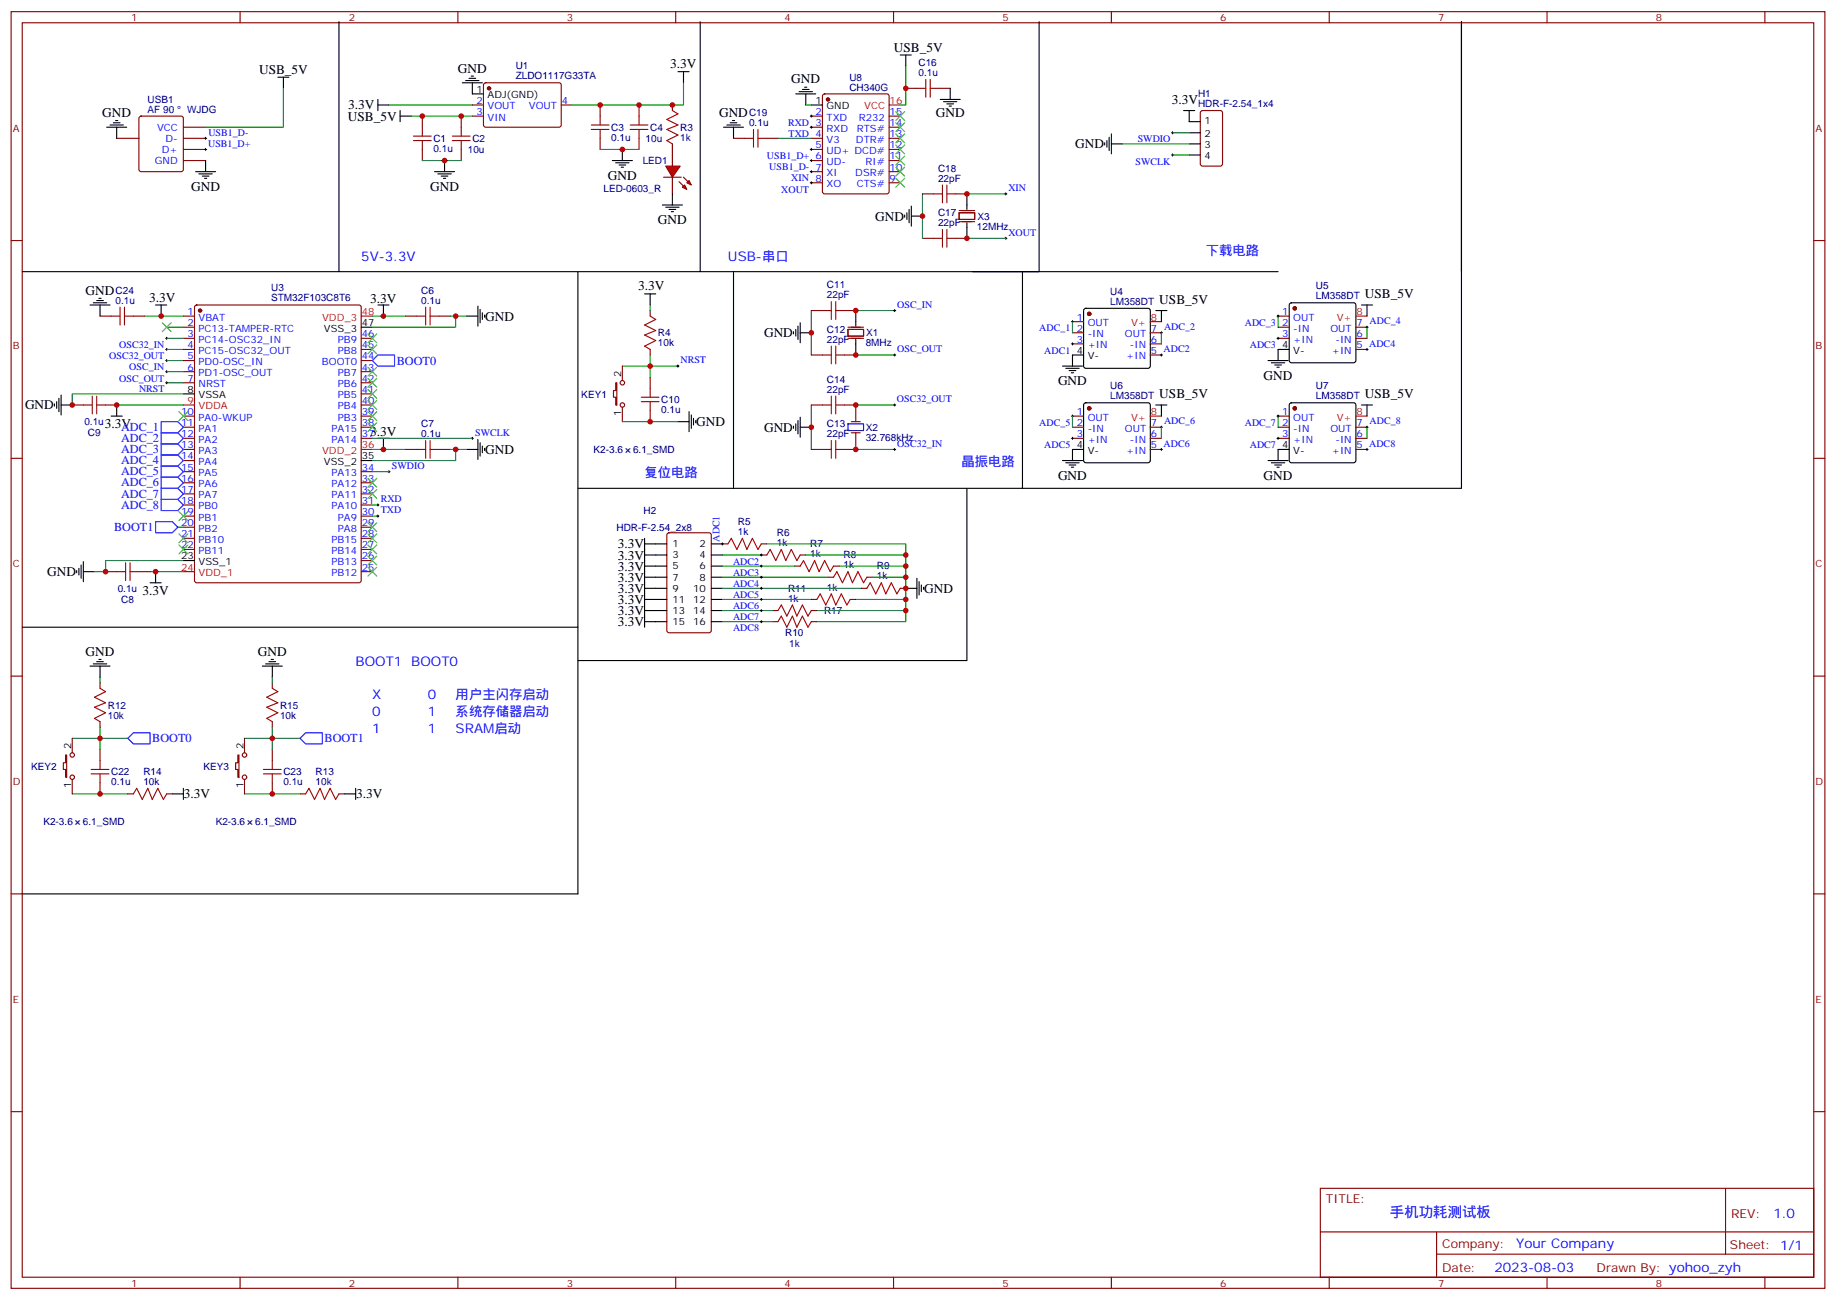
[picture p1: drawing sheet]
<svg xmlns="http://www.w3.org/2000/svg" width="583mm" height="413mm" viewBox="0 0 583 413" stroke-linecap="round" stroke-linejoin="round" font-family="sans-serif">
<g fill="none" stroke="#870000" stroke-width=".35">
<path d="M3.5 3.7h575.8v405.3h-575.8zM7.1 7.2h568.6v398.3h-568.6zM76.2 3.7v3.5M145.3 3.7v3.5M214.5 3.7v3.5M283.6 3.7v3.5M352.8 3.7v3.5M421.9 3.7v3.5M491.1 3.7v3.5M560.2 3.7v3.5M134.1 36.9v3.5M146.4 36.9v3.5"/>
<path d="M149.9 33.3h3.6M149.9 36.9h3.6M153.7 26.5l.5-.2h23.5l.5 .7-.1 13-.7 .4-23.5-.1-.4-.6v-12.7zM178.2 33.3h3.5M190.5 33.3v3.6M202.8 33.3v3.6M213.4 33.3v1.8M134.1 47.4v3.6M146.4 47.4v3.6M190.5 43.9v3.5M202.8 43.9v3.5M213.4 45.7v1.7"/>
<path d="M3.5 76.4h3.6M575.7 76.4h3.6M3.5 145.5h3.6M575.7 145.5h3.6M3.5 214.7h3.6M575.7 214.7h3.6M3.5 283.8h3.6M575.7 283.8h3.6M3.5 353h3.6M575.7 353h3.6M419.1 377.3h156.6v28.2h-156.6zM547.7 377.3v20.9"/>
<path d="M419.1 391.1h156.5M456 398.2h119.6M456 391.1v14.2M76.2 405.5v3.5M145.3 405.5v3.5M214.5 405.5v3.5M283.6 405.5v3.5M352.8 405.5v3.5M421.9 405.5v3.5M491.1 405.5v3.5M560.2 405.5v3.5"/>
</g>
<g fill="none" stroke="#000" stroke-width=".35">
<path d="M107.6 6.9v79.4h-100.5M222.2 6.9v79.4h-114.6M119.9 33.3h3.6M119.9 31.6v3.5M127 36.9h3.5M127 35.1v3.5M146.8 26.3h6.3M147.8 25.6h4.2M148.9 24.9h2.1M149.6 24.2h.7M149.9 26.3v3.5h3.6M215.2 22.8h3.5"/>
<path d="M217 22.8v3.5M137.9 54.5h6.4M139 55.2h4.2M140.1 55.9h2.1M140.8 56.6h.7M141.1 51v3.5M194.4 51h6.3M195.4 51.7h4.3M196.5 52.4h2.1M197.2 53.1h.7M197.6 47.4v3.6"/>
</g>
<circle cx="155.2" cy="28" r=".53" fill="#870000" stroke="#870000" stroke-width=".35"/>
<path d="M123.5 33.3h26.4M217 26.3v7h-35.3M134.1 51h12.3M190.5 47.4h12.3" fill="none" stroke="#008700" stroke-width=".35"/>
<g fill="none" stroke="#a10000" stroke-width=".35">
<path d="M187.7 39.7h5.6M190.5 36.9v2.8M200 39.7h5.7M202.8 36.9v2.8M213.4 35.1l1.8 1.1-3.5 1.7 3.5 1.8-3.5 1.4 3.5 1.8-3.5 1.7 1.7 1.1M131.2 44.6h5.7M131.2 43.2h5.7M134.1 40.4v2.8M134.1 44.6v2.8M143.6 44.6h5.6M143.6 43.2h5.6M146.4 40.4v2.8"/>
<path d="M146.4 44.6v2.8M187.7 41.1h5.6M190.5 41.1v2.8M200 41.1h5.7M202.8 41.1v2.8"/>
</g>
<g fill="#f00" stroke="#870000" stroke-width=".35">
<path d="M211.3 52.7h4.6l-2.5 3.6z"/>
<path d="M210.6 56.3h5.7z"/>
</g>
<g fill="#870000" stroke="#870000" stroke-width=".35">
<path d="M217 56.3l1.4 1.4z"/>
<path d="M215.5 57.7l1.5 1.4z"/>
</g>
<g fill="#f00" stroke="#870000" stroke-width=".35">
<path d="M218 58l.7-.7 .7 1.4z"/>
<path d="M216.6 59.4l.7-.7 .7 1.4z"/>
</g>
<g fill="none" stroke="#870000" stroke-width=".35">
<path d="M44.3 37.1l.5-.2h12.7l.5 .2 .2 .5v16.2l-.2 .5-.5 .2h-12.7l-.5-.2-.2-.5v-16.2zM257.5 36.9h3.6M261.3 30l.5-.2h19.7l.7 .4v30.7l-.4 .6-20 .1-.7-.5v-30.6zM282.2 36.9h3.6M287.5 28h3.5M298.1 28h3.5M381.2 35.3l.5-.2h5.6l.7 .4 .1 16.5-.5 .7h-5.9l-.6-.4-.1-16.5zM37 43.9h7.1M58.2 40.4h7.1M58.2 43.9h7.1M58.2 47.4h7.1M58.2 51h7.1"/>
<path d="M213.4 47.4v5.3M213.4 56.3v5.3M232.8 43.9h3.6M243.4 43.9h3.5M257.5 40.4h3.6M257.5 43.9h3.6M257.5 47.4h3.6M257.5 51h3.6M257.5 54.5h3.6M257.5 58h3.6M282.2 40.4h3.6M282.2 43.9h3.6"/>
<path d="M282.2 47.4h3.6M282.2 51h3.6M282.2 54.5h3.6M282.2 58h3.6M292.8 75.7h3.5M292.8 61.6h3.5M303.4 75.7h3.5M303.4 61.6h3.5M304.4 67.6h5v2.1h-5zM304.4 70.4h5M304.4 66.9h5M62 97l.4-.2h51.5l.7 .5 .1 87-.5 .7h-51.8l-.6-.4-.1-87.1z"/>
<path d="M206.4 98.6v1.8M257.5 98.6h3.6M268.1 98.6h3.5M31.7 100.4h3.6M42.3 100.4h3.6M58.2 100.4h3.5M58.2 103.9h3.5M58.2 107.4h3.5M58.2 110.9h3.5M58.2 114.5h3.5M58.2 118h3.5M114.7 107.4h3.5"/>
<path d="M114.7 110.9h3.5M114.7 114.5h3.5M114.7 118h3.5M128.8 100.4h3.5M139.3 100.4h3.6M197.6 116.2v4.6M206.4 110.9v1.8M206.4 119.8v3.5M257.5 112.7h3.6M268.1 112.7h3.5M269.2 104.6h4.9v2.1h-4.9zM269.2 103.9h4.9"/>
<path d="M269.2 107.4h4.9M340.4 102.1h3.6M340.4 105.7h3.6M340.4 109.2h3.6M365.1 112.7h3.6M365.1 105.7h3.6M365.1 109.2h3.6M405.7 100.4h3.5M405.7 103.9h3.5M405.7 107.4h3.5M430.4 103.9h3.5M430.4 107.4h3.5"/>
<path d="M430.4 110.9h3.5M22.9 128.6h3.6M33.5 128.6h3.5M58.2 121.5h3.5M58.2 132.1h3.5M58.2 135.6h3.5M58.2 139.2h3.5M114.7 121.5h3.5M114.7 132.1h3.5M114.7 135.6h3.5M114.7 139.2h3.5M114.7 128.6h3.5"/>
<path d="M114.7 125.1h3.5M195.4 121.5h.4v7.1h-.4v-2.5h-.7v-2.1h.7zM197.6 129.3v4.6M206.4 130.4v3.5M257.5 128.6h3.6M268.1 128.6h3.5v5.3M270.2 137.4h2.8M270.2 133.9h2.8M271.6 137.4v5.3h-3.5M340.4 132.1h3.6M340.4 135.6h3.6M340.4 139.2h3.6"/>
<path d="M365.1 135.6h3.6M365.1 139.2h3.6M405.7 132.1h3.5M405.7 135.6h3.5M405.7 139.2h3.5M430.4 135.6h3.5M430.4 139.2h3.5M58.2 142.7h3.5M58.2 146.2h3.5M58.2 149.8h3.5M58.2 153.3h3.5M58.2 156.8h3.5"/>
<path d="M114.7 149.8h3.5M114.7 153.3h3.5M114.7 156.8h3.5M128.8 142.7h3.5M139.3 142.7h3.6M257.5 142.7h3.6M365.1 142.7h3.6M430.4 142.7h3.5M58.2 160.3h3.5M58.2 163.9h3.5M58.2 167.4h3.5M58.2 170.9h3.5"/>
<path d="M58.2 174.4h3.5M114.7 160.3h3.5M114.7 163.9h3.5M114.7 167.4h3.5M114.7 170.9h3.5M114.7 174.4h3.5M114.7 178h3.5M211.9 169.4l.5-.2h12.7l.6 .4 .1 30.6-.5 .7h-12.9l-.7-.5v-30.5zM229.3 172.7h1.8M241.7 172.7h1.7M241.7 176.2h1.7M252.2 179.7h1.8"/>
<path d="M254 176.2h1.8M264.6 179.7h1.7M33.5 181.5h3.5M44.1 181.5h3.5M114.7 181.5h3.5M245.2 197.4h1.7M245.2 193.9h1.7M257.5 197.4h1.8M257.5 193.9h1.8M257.5 190.3h1.8M262.8 183.3h1.8M269.9 190.3h1.7"/>
<path d="M273.4 186.8h1.8M275.2 183.3h1.7M285.8 186.8h1.7M31.7 216.8v1.7M86.4 216.8v1.7M20.8 239.7h.4v7.1h-.4v-2.5h-.7v-2.1h.7zM22.9 234.4v4.6M31.7 229.1v1.8M31.7 237.9v3.6M75.5 239.7h.3v7.1h-.3v-2.5h-.7v-2.1h.7zM77.6 234.4v4.6M86.4 229.1v1.8"/>
<path d="M86.4 237.9v3.6M22.9 247.5v4.6M31.7 248.5v3.6M40.6 252.1h1.7M52.9 252.1h1.8M77.6 247.5v4.6M86.4 248.5v3.6M95.2 252.1h1.8M107.6 252.1h1.8"/>
<circle cx="197.6" cy="128.6" r=".71"/>
<circle cx="197.6" cy="121.5" r=".71"/>
<circle cx="22.9" cy="239.7" r=".71"/>
<circle cx="77.6" cy="239.7" r=".71"/>
<circle cx="22.9" cy="246.8" r=".71"/>
<circle cx="77.6" cy="246.8" r=".71"/>
</g>
<g fill="none" stroke="#000" stroke-width=".35">
<path d="M285.8 17.5h3.5M287.5 17.5v3.5M329.8 6.9v79.4h-107.6M34.9 39.7h4.3M36 39h2.1M36.7 38.3h.7M88.2 24.5h3.5M90 24.5v3.5M230.7 39.7h4.2M231.8 39h2.1M232.5 38.3h.7M252.6 29.8h6.3"/>
<path d="M253.6 29.1h4.3M254.7 28.4h2.1M255.4 27.7h.7M255.8 29.8v3.5M257.5 33.3h3.6M298.4 31.6h6.4M299.5 32.3h4.2M300.6 33h2.1M301.3 33.7h.7M301.6 28v3.6M375.7 35.1h3.5M377.5 35.1v3.5h3.5"/>
<path d="M33.9 40.4h6.3M37 40.4v3.5M62.1 54.5h6.3M63.1 55.2h4.3M64.2 55.9h2.1M64.9 56.6h.7M65.3 51v3.5M229.7 40.4h6.3M232.8 40.4v3.5M350.7 45.3v.7M351.4 44.6v2.1M352.1 43.6v4.2"/>
<path d="M352.8 45.7h3.5M352.8 42.5v6.4M377.5 42.2h3.5M377.5 45.7h3.5M377.5 49.2h3.5M210.3 65.1h6.3M211.3 65.8h4.2M212.4 66.5h2.1M213.1 67.2h.7M213.4 61.6v3.5M287.2 68.3v.7M287.9 67.6v2.1"/>
<path d="M288.6 66.5v4.2M289.3 68.6h3.5M289.3 65.4v6.4M306.9 61.6v4.9M306.9 70.7v5M28.6 96.8h6.3M29.6 96.1h4.3M30.7 95.4h2.1M31.4 94.7h.7M31.7 96.8v3.6M49.4 96.8h3.5M51.2 96.8v3.6"/>
<path d="M119.9 96.8h3.6M121.7 96.8v3.6M151.7 97.2v6.3M152.4 98.2v4.3M153.1 99.3v2.1M183.4 86.3v112.8h-176.3M204.6 93.3h3.5M206.4 93.3v3.5M232.8 86.3v68.7h-49.4M271.6 98.6v4.9M308.7 86.3h97M324.6 86.3v68.7h-91.8"/>
<path d="M344.2 98.1l.5-.2h19.7l.5 .2 .2 .5v17.6l-.2 .5-.5 .2h-19.7l-.5-.2-.2-.5v-17.6zM366.9 98.6h3.5M368.7 98.6v3.5M409.5 96.3l.4-.2h19.8l.5 .2 .2 .5v17.7l-.2 .5-.5 .2h-19.8l-.5-.3-.2-.4v-17.7zM432.2 96.8h3.5M433.9 96.8v3.6M463.9 86.3v-79.4v148.1h-139.3M114.7 103.9h3.5M148.2 100.4h3.5M153.8 100v.7M251.9 105.3v.7M252.6 104.6v2.1"/>
<path d="M253.3 103.5v4.3M254 105.7h3.5M254 102.5v6.3M271.6 107.8v4.9M337.3 116.2h6.3M338.3 116.9h4.2M339.4 117.7h2.1M340.1 118.4h.7M344 112.7h-3.6v3.5M402.5 114.5h6.4M403.6 115.2h4.2M404.6 115.9h2.2"/>
<path d="M405.3 116.6h.7M409.2 110.9h-3.5v3.6M17.3 128.2v.7M18 127.5v2.1M18.7 126.5v4.2M19.4 128.6h3.5M19.4 125.4v6.4M35.3 132.1h3.5M37 128.6v3.5M58.2 125.1h3.5M119.9 139.2h3.6M121.7 139.2v3.5"/>
<path d="M151.7 139.5v6.4M215.2 133.9h3.5M218.7 130.7v6.4M219.4 131.8v4.2M220.1 132.8v2.1M220.8 133.5v.7M251.9 135.3v.7M252.6 134.6v2.1M253.3 133.5v4.3M254 132.5v6.3M254 135.6h3.5M344.2 128.1l.5-.2h19.7l.5 .2 .2 .5v17.6l-.2 .5-.5 .2h-19.7l-.5-.2-.2-.5v-17.6z"/>
<path d="M366.9 128.6h3.5M368.7 128.6v3.5M409.5 128.1l.4-.2h19.8l.5 .2 .2 .5v17.6l-.2 .5-.5 .2h-19.8l-.5-.2-.2-.5v-17.6zM432.2 128.6h3.5M433.9 128.6v3.5M114.7 146.2h3.5M148.2 142.7h3.5M152.4 140.6v4.2M153.1 141.6v2.2M153.8 142.3v.8M306.9 155v54.7h-123.5M337.3 146.2h6.3"/>
<path d="M338.3 146.9h4.2M339.4 147.6h2.1M340.1 148.3h.7M344 142.7h-3.6v3.5M402.5 146.2h6.4M403.6 146.9h4.2M404.6 147.6h2.2M405.3 148.3h.7M409.2 142.7h-3.5v3.5M25.8 179.4v4.2M26.5 178.3v6.4M58.2 178h3.5"/>
<path d="M204.6 172.7h7.1M204.6 176.2h7.1M204.6 179.7h7.1M204.6 170.9v28.2M225.8 172.7h3.5M225.8 176.2h3.5M225.8 179.7h3.5M24.3 181.2v.7M25 180.4v2.2M26.5 181.5h3.5M47.6 185h3.6M49.4 181.5v3.5"/>
<path d="M183.4 199.1v84.7h-176.3M204.6 183.3h7.1M204.6 186.8h7.1M204.6 190.3h7.1M204.6 193.9h7.1M204.6 197.4h7.1M225.8 183.3h3.5M225.8 186.8h3.5M225.8 190.3h3.5M225.8 193.9h3.5M225.8 197.4h3.5M287.5 186.8h3.5"/>
<path d="M291 183.6v6.4M291.7 184.7v4.2M292.5 185.7v2.2M293.2 186.4v.7M28.6 211.5h6.3M29.6 210.8h4.3M30.7 210.1h2.1M31.4 209.4h.7M31.7 211.5v3.5M83.3 211.5h6.3M84.3 210.8h4.2M85.4 210.1h2.1"/>
<path d="M86.1 209.4h.7M86.4 211.5v3.5M54.7 252.1h3.5M58.2 250.3v3.5M109.4 252.1h3.5M112.9 250.3v3.5"/>
</g>
<g fill="#870000" stroke="#870000" stroke-width=".35">
<circle cx="63.5" cy="98.6" r=".53"/>
<circle cx="345.7" cy="99.7" r=".53"/>
<circle cx="411" cy="97.9" r=".53"/>
<circle cx="345.7" cy="129.6" r=".53"/>
<circle cx="411" cy="129.6" r=".53"/>
<circle cx="262.8" cy="31.6" r=".53"/>
</g>
<path d="M282.2 33.3h3.6M114.7 100.4h3.5M365.1 102.1h3.6M430.4 100.4h3.5M58.2 128.6h3.5M365.1 132.1h3.6M430.4 132.1h3.5M114.7 142.7h3.5M58.2 181.5h3.5" fill="none" stroke="#f00" stroke-width=".35"/>
<g fill="none" stroke="#000" stroke-width=".32">
<path d="M257.2 36.9h.7M257.5 36.5v.7M64.9 47.4h.7M64.9 43.9h.7M65.3 43.6v.7M65.3 47.1v.7M257.2 40.4h.7M257.2 47.4h.7M257.2 51h.7M257.2 54.5h.7M257.2 58h.7M257.5 40v.7"/>
<path d="M257.5 47.1v.7M257.5 50.6v.7M257.5 54.2v.7M257.5 57.7v.7M371.8 42.2h.7M371.8 49.2h.7M372.2 41.8v.7M372.2 48.9v.7M318.9 75.7h.7M318.9 61.6h.7M319.3 61.2v.7M319.3 75.3v.7"/>
<path d="M283.6 98.6h.7M284 98.2v.8M52.6 114.5h.7M52.6 118h.7M52.6 107.4h.7M52.6 110.9h.7M52.9 107.1v.7M52.9 110.6v.7M52.9 114.1v.7M52.9 117.7v.7M214.8 116.2h.7M215.2 115.9v.7"/>
<path d="M283.6 112.7h.7M284 112.4v.7M340.1 102.1h.7M340.1 109.2h.7M340.4 101.8v.7M340.4 108.8v.7M368.3 112.7h.7M368.3 105.7h.7M368.7 105.3v.7M368.7 112.4v.7M405.3 107.4h.7M405.3 100.4h.7"/>
<path d="M405.7 100v.7M405.7 107.1v.7M433.6 110.9h.7M433.6 103.9h.7M433.9 103.5v.7M433.9 110.6v.7M52.6 121.5h.7M52.9 121.2v.7M149.6 139.2h.7M149.9 138.8v.7M283.6 128.6h.7M284 128.2v.7"/>
<path d="M340.1 139.2h.7M340.1 132.1h.7M340.4 131.8v.7M340.4 138.8v.7M368.3 135.6h.7M368.7 135.3v.7M405.3 139.2h.7M405.3 132.1h.7M405.7 131.8v.7M405.7 138.8v.7M433.6 135.6h.7M433.9 135.3v.7"/>
<path d="M119.9 160v.7M123.1 149.8h.7M123.5 149.4v.7M283.6 142.7h.7M284 142.3v.8M368.3 142.7h.7M368.7 142.3v.8M433.6 142.7h.7M433.9 142.3v.8M119.6 160.3h.7M119.6 163.9h.7M119.9 163.5v.7"/>
<path d="M229 172.7h.7M229.3 172.3v.7M241.3 176.2h.7M241.3 179.7h.7M241.7 175.9v.7M241.7 179.4v.7M241.3 183.3h.7M241.3 186.8h.7M241.3 190.3h.7M241.3 193.9h.7M241.3 197.4h.7M241.7 182.9v.7"/>
<path d="M241.7 186.4v.7M241.7 190v.7M241.7 193.5v.7M241.7 197v.7"/>
</g>
<g fill="none" stroke="#008700" stroke-width=".35">
<path d="M90 28v12.4h-24.7M130.5 36.9h19.4M255.8 33.3h1.7M287.5 21v12.3h-1.7M246.9 43.9h10.6M356.3 45.7h21.2M372.2 42.2h5.3M372.2 49.2h5.3M292.8 61.6v14.1M306.9 75.7h12.4M306.9 61.6h12.4M206.4 96.8v1.8"/>
<path d="M257.5 98.6v14.1M271.6 98.6h12.4M45.9 100.4h12.3M52.9 114.5h5.3M52.9 118h5.3M52.9 107.4h5.3M52.9 110.9h5.3M52.9 103.9h5.3M118.2 100.4h10.6M142.9 100.4h5.3M144.6 100.4v3.5h-26.4M197.6 116.2h8.8v3.6"/>
<path d="M206.4 112.7v3.5h8.8M271.6 112.7h12.4M340.4 102.1v3.6M368.7 105.7v3.5M405.7 100.4v3.5M433.9 103.9v3.5M37 128.6h21.2M52.9 121.5h5.3M58.2 125.1h-35.3v3.5M118.2 139.2h31.7M197.6 133.9h17.6M257.5 128.6v14.1"/>
<path d="M271.6 128.6h12.4M340.4 132.1v3.5M368.7 135.6v3.6M405.7 132.1v3.5M433.9 135.6v3.6M118.2 142.7h10.6M118.2 149.8h5.3M142.9 142.7h5.3M144.6 142.7v3.5h-26.4M271.6 142.7h12.4M56.4 167.4h1.8M58.2 178h-24.7v3.5h-3.5"/>
<path d="M118.2 160.3h1.7M118.2 163.9h1.7M229.3 176.2h12.4M229.3 179.7h22.9M243.4 172.7h44.1v24.7h-28.2M255.8 176.2h31.7M266.3 179.7h21.2M47.6 181.5h10.6M229.3 183.3h33.5M229.3 186.8h44.1M229.3 190.3h28.2M229.3 193.9h15.9"/>
<path d="M229.3 197.4h15.9M259.3 193.9h28.2M271.6 190.3h15.9M276.9 183.3h10.6M31.7 215v1.8M86.4 215v1.8M22.9 234.4h8.8v3.5M31.7 230.9v3.5h8.9M77.6 234.4h8.8v3.5M86.4 230.9v3.5h8.8M22.9 252.1h17.7M77.6 252.1h17.6"/>
</g>
<g fill="none" stroke="#a10000" stroke-width=".35">
<path d="M291 28h2.9M293.9 25.2v5.7M295.3 25.2v5.7M295.3 28h2.8M236.4 43.9h2.8M239.2 41.1v5.6M240.6 43.9h2.8M240.6 41.1v5.6M299.2 58.7v5.7M300.6 58.7v5.7M296.3 75.7h2.9M296.3 61.6h2.9"/>
<path d="M299.2 72.8v5.7M300.6 75.7h2.8M300.6 72.8v5.7M300.6 61.6h2.8M38.1 97.5v5.7M39.5 97.5v5.7M135.1 97.5v5.7M136.5 97.5v5.7M261.1 98.6h2.8M263.9 95.8v5.6M265.3 98.6h2.8M265.3 95.8v5.6"/>
<path d="M35.3 100.4h2.8M39.5 100.4h2.8M132.3 100.4h2.8M136.5 100.4h2.8M206.4 100.4l1.7 1-3.5 1.8 3.5 1.8-3.5 1.4 3.5 1.7-3.5 1.8 1.8 1M261.1 112.7h2.8M263.9 109.9v5.6M265.3 109.9v5.6M265.3 112.7h2.8M26.5 128.6h2.8M29.3 125.8v5.6M30.7 128.6h2.8"/>
<path d="M30.7 125.8v5.6M135.1 139.9v5.6M136.5 139.9v5.6M203.6 127.5h5.6M203.6 126.1h5.6M206.4 123.3v2.8M206.4 127.5v2.9M261.1 128.6h2.8M263.9 125.8v5.6M263.9 139.9v5.6M265.3 128.6h2.8M265.3 125.8v5.6"/>
<path d="M265.3 139.9v5.6M132.3 142.7h2.8M136.5 142.7h2.8M261.1 142.7h2.8M265.3 142.7h2.8M39.9 178.7v5.6M41.3 178.7v5.6M231.1 172.7l1-1.8 1.8 3.5 1.8-3.5 1.4 3.5 1.7-3.5 1.8 3.5 1.1-1.7M243.4 176.2l1.1-1.8 1.7 3.6 1.8-3.6 1.4 3.6 1.8-3.6 1.7 3.6 1.1-1.8M254 179.7l1.1-1.7 1.7 3.5 1.8-3.5 1.4 3.5 1.8-3.5 1.7 3.5 1.1-1.8M37 181.5h2.9M41.3 181.5h2.8"/>
<path d="M246.9 197.4l1.1-1.8 1.8 3.5 1.7-3.5 1.4 3.5 1.8-3.5 1.8 3.5 1-1.7M246.9 193.9l1.1-1.8 1.8 3.5 1.7-3.5 1.4 3.5 1.8-3.5 1.8 3.5 1-1.7M259.3 190.3l1-1.7 1.8 3.5 1.8-3.5 1.4 3.5 1.8-3.5 1.7 3.5 1.1-1.8M264.6 183.3l1-1.8 1.8 3.5 1.8-3.5 1.4 3.5 1.7-3.5 1.8 3.5 1.1-1.7M275.2 186.8l1-1.8 1.8 3.6 1.8-3.6 1.4 3.6 1.7-3.6 1.8 3.6 1.1-1.8M31.7 218.5l1.8 1.1-3.5 1.8 3.5 1.7-3.5 1.4 3.5 1.8-3.5 1.8 1.7 1M86.4 218.5l1.8 1.1-3.5 1.8 3.5 1.7-3.5 1.4 3.5 1.8-3.5 1.8 1.7 1M28.9 245.7h5.7M28.9 244.3h5.7M31.7 241.5v2.8M31.7 245.7v2.8M42.3 252.1l1.1-1.8 1.8 3.5 1.7-3.5 1.4 3.5 1.8-3.5 1.8 3.5 1-1.7"/>
<path d="M83.6 245.7h5.7M83.6 244.3h5.7M86.4 241.5v2.8M86.4 245.7v2.8M97 252.1l1.1-1.8 1.7 3.5 1.8-3.5 1.4 3.5 1.8-3.5 1.7 3.5 1.1-1.7"/>
</g>
<path d="M269.2 134.6h4.9v2.1h-4.9z" fill="none" stroke="#00c" stroke-width=".35"/>
<path d="M118.2 114.5l1.7-1.8h5.3v3.5h-5.3zM51.2 133.9h5.2l1.8 1.7-1.8 1.8h-5.2zM51.2 137.4h5.2l1.8 1.8-1.8 1.7h-5.2zM51.2 140.9h5.2l1.8 1.8-1.8 1.8h-5.2zM51.2 144.5h5.2l1.8 1.7-1.8 1.8h-5.2zM51.2 148h5.2l1.8 1.8-1.8 1.7h-5.2zM51.2 151.5h5.2l1.8 1.8-1.8 1.7h-5.2zM51.2 155h5.2l1.8 1.8-1.8 1.8h-5.2zM51.2 158.6h5.2l1.8 1.7-1.8 1.8h-5.2zM49.4 165.6h5.3l1.7 1.8-1.7 1.8h-5.3zM40.6 234.4l1.7-1.7h5.3v3.5h-5.3zM95.2 234.4l1.8-1.7h5.3v3.5h-5.3z" fill="none" stroke="#00f" stroke-width=".35"/>
<g fill="none" stroke="#3c3" stroke-width=".35">
<path d="M284.3 35.5l2.9 2.8M284.3 39l2.9 2.8M287.2 35.5l-2.9 2.8M287.2 39l-2.9 2.8M284.3 42.5l2.9 2.8M284.3 46l2.9 2.9M284.3 49.6l2.9 2.8M284.3 53.1l2.9 2.8M284.3 56.6l2.9 2.8M287.2 42.5l-2.9 2.8M287.2 46l-2.9 2.9M287.2 49.6l-2.9 2.8"/>
<path d="M287.2 53.1l-2.9 2.8M287.2 56.6l-2.9 2.8M51.5 102.5l2.8 2.8M54.3 102.5l-2.8 2.8M116.8 109.5l2.8 2.9M116.8 106l2.8 2.8M116.8 116.6l2.8 2.8M119.6 109.5l-2.8 2.9M119.6 106l-2.8 2.8M119.6 116.6l-2.8 2.8M56.8 130.7l2.8 2.8M59.6 130.7l-2.8 2.8"/>
<path d="M116.8 134.2l2.8 2.9M116.8 127.2l2.8 2.8M116.8 123.6l2.8 2.9M116.8 130.7l2.8 2.8M116.8 120.1l2.8 2.8M119.6 134.2l-2.8 2.9M119.6 127.2l-2.8 2.8M119.6 123.6l-2.8 2.9M119.6 130.7l-2.8 2.8M119.6 120.1l-2.8 2.8M116.8 155.4l2.8 2.8M116.8 151.9l2.8 2.8"/>
<path d="M119.6 155.4l-2.8 2.8M119.6 151.9l-2.8 2.8M56.8 162.5l2.8 2.8M56.8 169.5l2.8 2.8M56.8 173l2.8 2.9M59.6 162.5l-2.8 2.8M59.6 169.5l-2.8 2.8M59.6 173l-2.8 2.9M116.8 176.6l2.8 2.8M116.8 173l2.8 2.9M116.8 169.5l2.8 2.8M116.8 166l2.8 2.8"/>
<path d="M119.6 176.6l-2.8 2.8M119.6 173l-2.8 2.9M119.6 169.5l-2.8 2.8M119.6 166l-2.8 2.8M116.8 180.1l2.8 2.8M119.6 180.1l-2.8 2.8"/>
</g>
<g fill="#c00">
<circle cx="190.5" cy="33.3" r=".88"/>
<circle cx="202.8" cy="33.3" r=".88"/>
<circle cx="197.6" cy="47.4" r=".88"/>
<circle cx="213.4" cy="33.3" r=".88"/>
<circle cx="121.7" cy="100.4" r=".88"/>
<circle cx="144.6" cy="100.4" r=".88"/>
<circle cx="121.7" cy="142.7" r=".88"/>
<circle cx="144.6" cy="142.7" r=".88"/>
<circle cx="49.4" cy="181.5" r=".88"/>
<circle cx="33.5" cy="181.5" r=".88"/>
<circle cx="22.9" cy="128.6" r=".88"/>
<circle cx="206.4" cy="116.2" r=".88"/>
<circle cx="206.4" cy="133.9" r=".88"/>
<circle cx="257.5" cy="105.7" r=".88"/>
<circle cx="257.5" cy="135.6" r=".88"/>
<circle cx="271.6" cy="128.6" r=".88"/>
<circle cx="271.6" cy="142.7" r=".88"/>
<circle cx="31.8" cy="252.1" r=".88"/>
<circle cx="31.8" cy="234.4" r=".88"/>
<circle cx="86.4" cy="234.4" r=".88"/>
<circle cx="86.4" cy="252.1" r=".88"/>
<circle cx="141.1" cy="51" r=".88"/>
<circle cx="146.4" cy="36.9" r=".88"/>
<circle cx="134.1" cy="36.9" r=".88"/>
<circle cx="51.2" cy="100.4" r=".88"/>
<circle cx="271.6" cy="112.7" r=".88"/>
<circle cx="271.6" cy="98.6" r=".88"/>
<circle cx="37" cy="128.6" r=".88"/>
<circle cx="287.5" cy="186.8" r=".88"/>
<circle cx="287.5" cy="176.2" r=".88"/>
<circle cx="287.5" cy="179.7" r=".88"/>
<circle cx="287.5" cy="183.3" r=".88"/>
<circle cx="287.5" cy="193.9" r=".88"/>
<circle cx="287.5" cy="190.3" r=".88"/>
<circle cx="287.5" cy="28" r=".88"/>
<circle cx="306.9" cy="61.6" r=".88"/>
<circle cx="306.9" cy="75.7" r=".88"/>
<circle cx="292.8" cy="68.6" r=".88"/>
</g>
<text font-size="4.6" fill="#00f" x="441.2" y="386.3">手机功耗测试板</text>
<g font-size="4.2">
<text x="283.7" y="16.4">USB_5V</text>
<text x="82.2" y="23.5">USB_5V</text>
<text x="145.3" y="23.1">GND</text>
<text x="212.7" y="21.7">3.3V</text>
<text x="251.2" y="26.5">GND</text>
<text x="110.5" y="34.7">3.3V</text>
<text x="371.9" y="33">3.3V</text>
<text x="32.5" y="37.1">GND</text>
<text x="110.4" y="38.3">USB_5V</text>
<text x="228.2" y="37.2">GND</text>
<text x="297" y="37.2">GND</text>
<text x="341.3" y="47.1">GND</text>
<text x="193" y="57">GND</text>
<text x="60.7" y="60.6">GND</text>
<text x="136.5" y="60.5">GND</text>
<text x="208.8" y="71.1">GND</text>
<text x="277.8" y="70">GND</text>
<text x="27.2" y="93.6">GND</text>
<text x="47.3" y="95.8">3.3V</text>
<text x="202.6" y="92.2">3.3V</text>
<text x="433.3" y="94.7">USB_5V</text>
<text x="117.5" y="96.1">3.3V</text>
<text x="154" y="101.8">GND</text>
<text x="368" y="96.5">USB_5V</text>
<text x="242.5" y="107.1">GND</text>
<text x="335.8" y="122.3">GND</text>
<text x="401.1" y="120.6">GND</text>
<text x="7.9" y="130">GND</text>
<text x="368" y="126.5">USB_5V</text>
<text x="433.3" y="126.5">USB_5V</text>
<text x="33.3" y="136">3.3V</text>
<text x="221" y="135.3">GND</text>
<text x="242.5" y="137.1">GND</text>
<text x="117.5" y="138.5">3.3V</text>
<text x="154" y="144.1">GND</text>
<text x="335.8" y="152.3">GND</text>
<text x="401.1" y="152.3">GND</text>
<text x="196.1" y="174.1">3.3V</text>
<text x="196.1" y="177.6">3.3V</text>
<text x="15" y="182.9">GND</text>
<text x="196.1" y="181.2">3.3V</text>
<text x="196.1" y="184.7">3.3V</text>
<text x="45.2" y="188.9">3.3V</text>
<text x="196.1" y="188.2">3.3V</text>
<text x="196.1" y="191.8">3.3V</text>
<text x="293.3" y="188.2">GND</text>
<text x="196.1" y="195.3">3.3V</text>
<text x="196.1" y="198.8">3.3V</text>
<text x="27.2" y="208.3">GND</text>
<text x="81.8" y="208.3">GND</text>
<text x="58.4" y="253.5">3.3V</text>
<text x="113.1" y="253.5">3.3V</text>
</g>
<g font-size="4.2" fill="#00f">
<text x="114.7" y="82.7">5V-3.3V</text>
<text x="231.1" y="82.7">USB-串口</text>
<text x="382.8" y="81">下载电路</text>
<text x="305.2" y="148">晶振电路</text>
<text x="204.6" y="151.5">复位电路</text>
<text x="112.9" y="211.5">BOOT1 BOOT0</text>
<text x="118.2" y="222.1">X</text>
<text x="118.2" y="227.4">0</text>
<text x="135.8" y="222.1">0</text>
<text x="135.8" y="227.4">1</text>
<text x="144.6" y="222.1">用户主闪存启动</text>
<text x="144.6" y="227.4">系统存储器启动</text>
<text x="118.2" y="232.7">1</text>
<text x="135.8" y="232.7">1</text>
<text x="144.6" y="232.7">SRAM启动</text>
<text x="562.9" y="386.6">1.0</text>
<text x="481.3" y="396.1">Your Company</text>
<text x="474.4" y="403.9">2023-08-03</text>
</g>
<g font-size="3.9" fill="#00f">
<text x="125.9" y="115.7">BOOT0</text>
<text x="38.4" y="136.9">ADC_1</text>
<text x="38.4" y="140.3">ADC_2</text>
<text x="38.4" y="143.9">ADC_3</text>
<text x="38.4" y="147.4">ADC_4</text>
<text x="38.4" y="150.9">ADC_5</text>
<text x="38.4" y="154.4">ADC_6</text>
<text x="38.4" y="158">ADC_7</text>
<text x="38.4" y="161.5">ADC_8</text>
<text x="36.2" y="168.6">BOOT1</text>
<text x="48.3" y="235.7">BOOT0</text>
<text x="103" y="235.7">BOOT1</text>
</g>
<g font-size="3.9" fill="#800">
<text x="420.9" y="381.9">TITLE:</text>
<text x="549.5" y="386.6">REV:</text>
<text x="457.8" y="396.1">Company:</text>
<text x="549.1" y="396.7">Sheet: 1/1</text>
<text x="457.8" y="403.8">Date:</text>
<text x="506.8" y="403.8">Drawn By: yohoo_zyh</text>
</g>
<g font-size="3.2" fill="#800">
<text x="41.6" y="6.7">1</text>
<text x="110.8" y="6.7">2</text>
<text x="179.9" y="6.7">3</text>
<text x="249.1" y="6.7">4</text>
<text x="318.2" y="6.7">5</text>
<text x="387.3" y="6.7">6</text>
<text x="456.5" y="6.7">7</text>
<text x="525.6" y="6.7">8</text>
<text x="4.1" y="41.8">A</text>
<text x="576.3" y="41.8">A</text>
<text x="4.1" y="110.9">B</text>
<text x="576.3" y="110.9">B</text>
<text x="4.1" y="180.1">C</text>
<text x="576.3" y="180.1">C</text>
<text x="4.1" y="249.2">D</text>
<text x="576.3" y="249.2">D</text>
<text x="4.1" y="318.4">E</text>
<text x="576.3" y="318.4">E</text>
<text x="41.6" y="408.5">1</text>
<text x="110.8" y="408.5">2</text>
<text x="179.9" y="408.5">3</text>
<text x="249.1" y="408.5">4</text>
<text x="318.2" y="408.5">5</text>
<text x="387.3" y="408.5">6</text>
<text x="456.5" y="408.5">7</text>
<text x="525.6" y="408.5">8</text>
</g>
<g font-size="3.2" fill="#000080">
<text x="163.7" y="21.9">U1</text>
<text x="291.5" y="21">C16</text>
<text x="163.7" y="25.1">ZLDO1117G33TA</text>
<text x="269.6" y="28.8">CH340G</text>
<text x="269.6" y="25.6">U8</text>
<text x="291.5" y="24.2">0.1u</text>
<text x="46.9" y="35.8">AF 90</text>
<text x="46.9" y="32.7">USB1</text>
<text x="59.4" y="35.8">WJDG</text>
<text x="380.3" y="34">HDR-F-2.54_1x4</text>
<text x="380.3" y="30.8">H1</text>
<text x="194" y="41.5">C3</text>
<text x="206.4" y="41.5">C4</text>
<text x="215.9" y="41.6">R3</text>
<text x="237.8" y="40">0.1u</text>
<text x="237.8" y="36.9">C19</text>
<text x="137.6" y="45">C1</text>
<text x="149.9" y="45">C2</text>
<text x="194" y="44.7">0.1u</text>
<text x="204.9" y="45">10u</text>
<text x="215.9" y="44.7">1k</text>
<text x="137.6" y="48.2">0.1u</text>
<text x="148.5" y="48.6">10u</text>
<text x="204" y="52.1">LED1</text>
<text x="297.8" y="57.7">22pF</text>
<text x="297.8" y="54.5">C18</text>
<text x="191.5" y="61">LED-0603_R</text>
<text x="297.8" y="71.8">22pF</text>
<text x="297.8" y="68.6">C17</text>
<text x="310.2" y="69.7">X3</text>
<text x="310.1" y="72.9">12MHz</text>
<text x="36.7" y="93.3">C24</text>
<text x="86.1" y="95.6">STM32F103C8T6</text>
<text x="86.1" y="92.3">U3</text>
<text x="133.7" y="93.3">C6</text>
<text x="262.5" y="94.7">22pF</text>
<text x="262.5" y="91.5">C11</text>
<text x="352.4" y="93.7">U4</text>
<text x="417.7" y="95.1">LM358DT</text>
<text x="417.7" y="91.9">U5</text>
<text x="36.7" y="96.5">0.1u</text>
<text x="133.7" y="96.5">0.1u</text>
<text x="352.4" y="96.8">LM358DT</text>
<text x="208.8" y="106.8">R4</text>
<text x="262.5" y="105.7">C12</text>
<text x="275" y="106.8">X1</text>
<text x="208.8" y="110">10k</text>
<text x="262.5" y="108.8">22pF</text>
<text x="274.8" y="110">8MHz</text>
<text x="262.5" y="124.7">22pF</text>
<text x="262.5" y="121.5">C14</text>
<text x="352.4" y="123.6">U6</text>
<text x="417.7" y="123.6">U7</text>
<text x="184.5" y="126.2">KEY1</text>
<text x="209.9" y="131.1">0.1u</text>
<text x="209.9" y="128">C10</text>
<text x="352.4" y="126.8">LM358DT</text>
<text x="417.7" y="126.8">LM358DT</text>
<text x="26.8" y="135">0.1u</text>
<text x="133.7" y="135.6">C7</text>
<text x="262.5" y="135.6">C13</text>
<text x="274.9" y="136.8">X2</text>
<text x="27.9" y="138.5">C9</text>
<text x="133.7" y="138.8">0.1u</text>
<text x="188.4" y="143.8">K2-3.6</text>
<text x="200.9" y="143.8">6.1_SMD</text>
<text x="262.5" y="138.8">22pF</text>
<text x="274.8" y="139.9">32.768kHz</text>
<text x="204.3" y="163.2">H2</text>
<text x="234.3" y="166.6">R5</text>
<text x="195.7" y="168.5">HDR-F-2.54_2x8</text>
<text x="234.3" y="169.9">1k</text>
<text x="246.6" y="173.4">1k</text>
<text x="246.6" y="170.2">R6</text>
<text x="257.2" y="173.7">R7</text>
<text x="257.2" y="176.9">1k</text>
<text x="267.8" y="177.2">R8</text>
<text x="267.8" y="180.4">1k</text>
<text x="278.4" y="184">1k</text>
<text x="278.4" y="180.8">R9</text>
<text x="37.4" y="187.9">0.1u</text>
<text x="38.5" y="191.5">C8</text>
<text x="250.1" y="191">1k</text>
<text x="250.1" y="187.8">R11</text>
<text x="262.5" y="187.5">1k</text>
<text x="261.6" y="195">R17</text>
<text x="249.2" y="202">R10</text>
<text x="250.5" y="205.5">1k</text>
<text x="34.2" y="225">R12</text>
<text x="88.9" y="225">R15</text>
<text x="34.2" y="228.2">10k</text>
<text x="88.9" y="228.2">10k</text>
<text x="9.9" y="244.4">KEY2</text>
<text x="64.6" y="244.4">KEY3</text>
<text x="35.3" y="249.3">0.1u</text>
<text x="35.3" y="246.2">C22</text>
<text x="45.5" y="249.2">10k</text>
<text x="45.5" y="246.1">R14</text>
<text x="90" y="249.3">0.1u</text>
<text x="90" y="246.2">C23</text>
<text x="100.2" y="249.2">10k</text>
<text x="100.2" y="246.1">R13</text>
<text x="13.8" y="262">K2-3.6</text>
<text x="26.3" y="262">6.1_SMD</text>
<text x="68.5" y="262">K2-3.6</text>
<text x="81" y="262">6.1_SMD</text>
</g>
<g font-size="3.2">
<text x="151.3" y="29.5">1</text>
<text x="154.8" y="31.2">ADJ(GND)</text>
<text x="258.9" y="33">1</text>
<text x="262.4" y="34.7">GND</text>
<text x="382.3" y="39.3">1</text>
<text x="382.3" y="43.6">2</text>
<text x="382.3" y="47.1">3</text>
<text x="382.3" y="50.6">4</text>
<text x="102.8" y="105.3">VSS_3</text>
<text x="114.8" y="103.5">47</text>
<text x="341.8" y="112.4">4</text>
<text x="407" y="110.6">4</text>
<text x="410.5" y="112.4">V-</text>
<text x="197.2" y="119.8" transform="rotate(-90 197.2 119.8)">2</text>
<text x="345.3" y="114.1">V-</text>
<text x="59.5" y="124.7">8</text>
<text x="63" y="126.5">VSSA</text>
<text x="197.2" y="132" transform="rotate(-90 197.2 132)">1</text>
<text x="341.8" y="142.3">4</text>
<text x="407" y="142.3">4</text>
<text x="102.8" y="147.6">VSS_2</text>
<text x="114.8" y="145.9">35</text>
<text x="345.3" y="144.1">V-</text>
<text x="410.5" y="144.1">V-</text>
<text x="213.4" y="173.7">1</text>
<text x="222" y="173.7">2</text>
<text x="57.5" y="177.6">23</text>
<text x="63" y="179.4">VSS_1</text>
<text x="213.4" y="177.3">3</text>
<text x="222" y="177.3">4</text>
<text x="213.4" y="180.8">5</text>
<text x="213.4" y="184.3">7</text>
<text x="222" y="180.8">6</text>
<text x="222" y="184.3">8</text>
<text x="213.4" y="187.9">9</text>
<text x="213.4" y="191.4">11</text>
<text x="220" y="187.9">10</text>
<text x="220" y="191.4">12</text>
<text x="213.4" y="194.9">13</text>
<text x="220" y="194.9">14</text>
<text x="213.4" y="198.4">15</text>
<text x="220" y="198.4">16</text>
<text x="22.6" y="237.9" transform="rotate(-90 22.6 237.9)">2</text>
<text x="77.3" y="237.9" transform="rotate(-90 77.3 237.9)">2</text>
<text x="22.6" y="250.2" transform="rotate(-90 22.6 250.2)">1</text>
<text x="77.3" y="250.2" transform="rotate(-90 77.3 250.2)">1</text>
</g>
<g font-size="3.2" fill="#00f">
<text x="151.3" y="33">2</text>
<text x="154.8" y="34.7">VOUT</text>
<text x="167.9" y="34.7">VOUT</text>
<text x="178.3" y="33">4</text>
<text x="49.8" y="41.5">VCC</text>
<text x="151.3" y="36.5">3</text>
<text x="154.8" y="38.3">VIN</text>
<text x="250.2" y="39.9">RXD 3</text>
<text x="258.9" y="36.5">2</text>
<text x="262.4" y="38.3">TXD</text>
<text x="262.4" y="41.8">RXD</text>
<text x="272" y="41.8">RTS#</text>
<text x="272.7" y="38.3">R232</text>
<text x="282.4" y="40">14</text>
<text x="282.4" y="36.5">15</text>
<text x="52.6" y="45">D-</text>
<text x="66.1" y="46.7">USB1_D+</text>
<text x="66.1" y="43.1">USB1_D-</text>
<text x="250.3" y="43.5">TXD 4</text>
<text x="258.9" y="47.1">5</text>
<text x="262.4" y="45.3">V3</text>
<text x="271.7" y="45.3">DTR#</text>
<text x="282.4" y="47.1">12</text>
<text x="282.4" y="43.6">13</text>
<text x="361.1" y="45.2">SWDIO</text>
<text x="49.2" y="52">GND</text>
<text x="51.4" y="48.5">D+</text>
<text x="243.5" y="50.5">USB1_D+ 6</text>
<text x="262.4" y="48.9">UD+ DCD#</text>
<text x="262.4" y="52.4">UD-</text>
<text x="274.8" y="52.4">RI#</text>
<text x="282.4" y="50.6">11</text>
<text x="360.4" y="52.3">SWCLK</text>
<text x="244.2" y="54.1">USB1_D- 7</text>
<text x="251.2" y="57.6">XIN 8</text>
<text x="262.4" y="55.9">XI</text>
<text x="262.4" y="59.4">XO</text>
<text x="271.5" y="55.9">DSR#</text>
<text x="272" y="59.4">CTS#</text>
<text x="282.4" y="57.7">9</text>
<text x="282.4" y="54.2">10</text>
<text x="248" y="61.1">XOUT</text>
<text x="320.1" y="60.7">XIN</text>
<text x="320.1" y="74.8">XOUT</text>
<text x="59.5" y="100">1</text>
<text x="63" y="101.8">VBAT</text>
<text x="284.8" y="97.7">OSC_IN</text>
<text x="341.8" y="101.8">1</text>
<text x="407" y="100">1</text>
<text x="410.5" y="101.8">OUT</text>
<text x="59.5" y="103.5">2</text>
<text x="59.5" y="107.1">3</text>
<text x="63" y="105.3">PC13-TAMPER-RTC</text>
<text x="114.8" y="107.1">46</text>
<text x="329.9" y="105.2">ADC_1</text>
<text x="341.8" y="105.3">2</text>
<text x="345.3" y="103.5">OUT</text>
<text x="345.3" y="107.1">-IN</text>
<text x="357" y="107.1">OUT</text>
<text x="365.3" y="105.3">7 ADC_2</text>
<text x="395.1" y="103.5">ADC_3</text>
<text x="407" y="103.5">2</text>
<text x="407" y="107.1">3</text>
<text x="410.5" y="105.3">-IN</text>
<text x="422.3" y="105.3">OUT</text>
<text x="430.6" y="107.1">6</text>
<text x="430.6" y="103.5">7 ADC_4</text>
<text x="37.9" y="110.6">OSC32_IN</text>
<text x="59.5" y="110.6">4</text>
<text x="63" y="108.8">PC14-OSC32_IN</text>
<text x="63" y="112.4">PC15-OSC32_OUT</text>
<text x="107.2" y="112.4">PB8</text>
<text x="107.2" y="108.8">PB9</text>
<text x="114.8" y="110.6">45</text>
<text x="284.8" y="111.8">OSC_OUT</text>
<text x="331.5" y="112.3">ADC1</text>
<text x="341.8" y="108.8">3</text>
<text x="345.3" y="110.6">+IN</text>
<text x="358.7" y="110.6">-IN</text>
<text x="365.3" y="112.4">5 ADC2</text>
<text x="365.3" y="108.8">6</text>
<text x="396.7" y="110.5">ADC3</text>
<text x="410.5" y="108.8">+IN</text>
<text x="422.8" y="112.4">+IN</text>
<text x="423.9" y="108.8">-IN</text>
<text x="430.6" y="110.6">5 ADC4</text>
<text x="34.7" y="114.1">OSC32_OUT</text>
<text x="41" y="117.6">OSC_IN</text>
<text x="59.5" y="114.1">5</text>
<text x="59.5" y="117.7">6</text>
<text x="63" y="115.9">PD0-OSC_IN</text>
<text x="63" y="119.4">PD1-OSC_OUT</text>
<text x="102.2" y="115.9">BOOT0</text>
<text x="107.2" y="119.4">PB7</text>
<text x="114.8" y="117.7">43</text>
<text x="114.8" y="114.1">44</text>
<text x="216" y="115.4">NRST</text>
<text x="357.5" y="114.1">+IN</text>
<text x="37.9" y="121.1">OSC_OUT</text>
<text x="44.1" y="124.6">NRST</text>
<text x="59.5" y="121.2">7</text>
<text x="63" y="122.9">NRST</text>
<text x="107.2" y="122.9">PB6</text>
<text x="114.8" y="124.7">41</text>
<text x="114.8" y="121.2">42</text>
<text x="57.5" y="131.8">10</text>
<text x="107.2" y="130">PB4</text>
<text x="107.2" y="126.5">PB5</text>
<text x="114.8" y="131.8">39</text>
<text x="114.8" y="128.2">40</text>
<text x="284.7" y="127.7">OSC32_OUT</text>
<text x="341.8" y="131.8">1</text>
<text x="407" y="131.8">1</text>
<text x="57.5" y="135.3">11</text>
<text x="63" y="133.5">PA0-WKUP</text>
<text x="63" y="137.1">PA1</text>
<text x="105.2" y="137.1">PA15</text>
<text x="107.2" y="133.5">PB3</text>
<text x="114.8" y="135.3">38</text>
<text x="329.9" y="135.2">ADC_5</text>
<text x="341.8" y="135.3">2</text>
<text x="345.3" y="133.5">OUT</text>
<text x="345.3" y="137.1">-IN</text>
<text x="357" y="137.1">OUT</text>
<text x="365.3" y="135.3">7 ADC_6</text>
<text x="395.1" y="135.2">ADC_7</text>
<text x="407" y="135.3">2</text>
<text x="410.5" y="133.5">OUT</text>
<text x="410.5" y="137.1">-IN</text>
<text x="422.3" y="137.1">OUT</text>
<text x="430.6" y="135.3">7 ADC_8</text>
<text x="57.5" y="138.8">12</text>
<text x="57.5" y="142.3">13</text>
<text x="63" y="140.6">PA2</text>
<text x="105.2" y="140.6">PA14</text>
<text x="114.8" y="138.8">37</text>
<text x="150.8" y="138.3">SWCLK</text>
<text x="284.8" y="141.8">OSC32_IN</text>
<text x="331.5" y="142.3">ADC5</text>
<text x="341.8" y="138.8">3</text>
<text x="345.3" y="140.6">+IN</text>
<text x="358.7" y="140.6">-IN</text>
<text x="365.3" y="142.3">5 ADC6</text>
<text x="365.3" y="138.8">6</text>
<text x="396.7" y="142.3">ADC7</text>
<text x="407" y="138.8">3</text>
<text x="410.5" y="140.6">+IN</text>
<text x="423.9" y="140.6">-IN</text>
<text x="430.6" y="142.3">5 ADC8</text>
<text x="430.6" y="138.8">6</text>
<text x="57.5" y="145.9">14</text>
<text x="57.5" y="149.4">15</text>
<text x="63" y="144.1">PA3</text>
<text x="63" y="147.6">PA4</text>
<text x="114.8" y="149.4">34</text>
<text x="124.4" y="148.9">SWDIO</text>
<text x="357.5" y="144.1">+IN</text>
<text x="422.8" y="144.1">+IN</text>
<text x="57.5" y="152.9">16</text>
<text x="63" y="151.2">PA5</text>
<text x="63" y="154.7">PA6</text>
<text x="105.2" y="154.7">PA12</text>
<text x="105.2" y="151.2">PA13</text>
<text x="114.8" y="152.9">33</text>
<text x="57.5" y="156.5">17</text>
<text x="57.5" y="160">18</text>
<text x="63" y="158.2">PA7</text>
<text x="63" y="161.7">PB0</text>
<text x="105.2" y="161.7">PA10</text>
<text x="105.2" y="158.2">PA11</text>
<text x="114.8" y="160">31 RXD</text>
<text x="114.8" y="156.5">32</text>
<text x="57.5" y="163.5">19</text>
<text x="57.5" y="167">20</text>
<text x="63" y="165.3">PB1</text>
<text x="107.2" y="165.3">PA9</text>
<text x="114.8" y="167">29</text>
<text x="114.8" y="163.5">30 TXD</text>
<text x="57.5" y="170.6">21</text>
<text x="63" y="168.8">PB2</text>
<text x="63" y="172.3">PB10</text>
<text x="105.2" y="172.3">PB15</text>
<text x="107.2" y="168.8">PA8</text>
<text x="114.8" y="170.6">28</text>
<text x="228.4" y="172" transform="rotate(-90 228.4 172)">ADC1</text>
<text x="57.5" y="174.1">22</text>
<text x="63" y="175.9">PB11</text>
<text x="105.2" y="179.4">PB13</text>
<text x="105.2" y="175.9">PB14</text>
<text x="114.8" y="177.6">26</text>
<text x="114.8" y="174.1">27</text>
<text x="232.7" y="179.3">ADC2</text>
<text x="105.2" y="182.9">PB12</text>
<text x="114.8" y="181.2">25</text>
<text x="232.7" y="182.8">ADC3</text>
<text x="232.7" y="186.4">ADC4</text>
<text x="232.7" y="189.9">ADC5</text>
<text x="232.7" y="193.4">ADC6</text>
<text x="232.7" y="197">ADC7</text>
<text x="232.7" y="200.5">ADC8</text>
</g>
<g font-size="3.2" fill="#f00">
<text x="274.3" y="34.7">VCC</text>
<text x="282.4" y="33">16</text>
<text x="102.3" y="101.8">VDD_3</text>
<text x="114.8" y="100">48</text>
<text x="365.3" y="101.8">8</text>
<text x="424.3" y="101.8">V+</text>
<text x="430.6" y="100">8</text>
<text x="359.1" y="103.5">V+</text>
<text x="59.5" y="128.2">9</text>
<text x="63" y="130">VDDA</text>
<text x="365.3" y="131.8">8</text>
<text x="430.6" y="131.8">8</text>
<text x="359.1" y="133.5">V+</text>
<text x="424.3" y="133.5">V+</text>
<text x="114.8" y="142.3">36</text>
<text x="102.3" y="144.1">VDD_2</text>
<text x="57.5" y="181.2">24</text>
<text x="63" y="182.9">VDD_1</text>
</g>
</svg>
